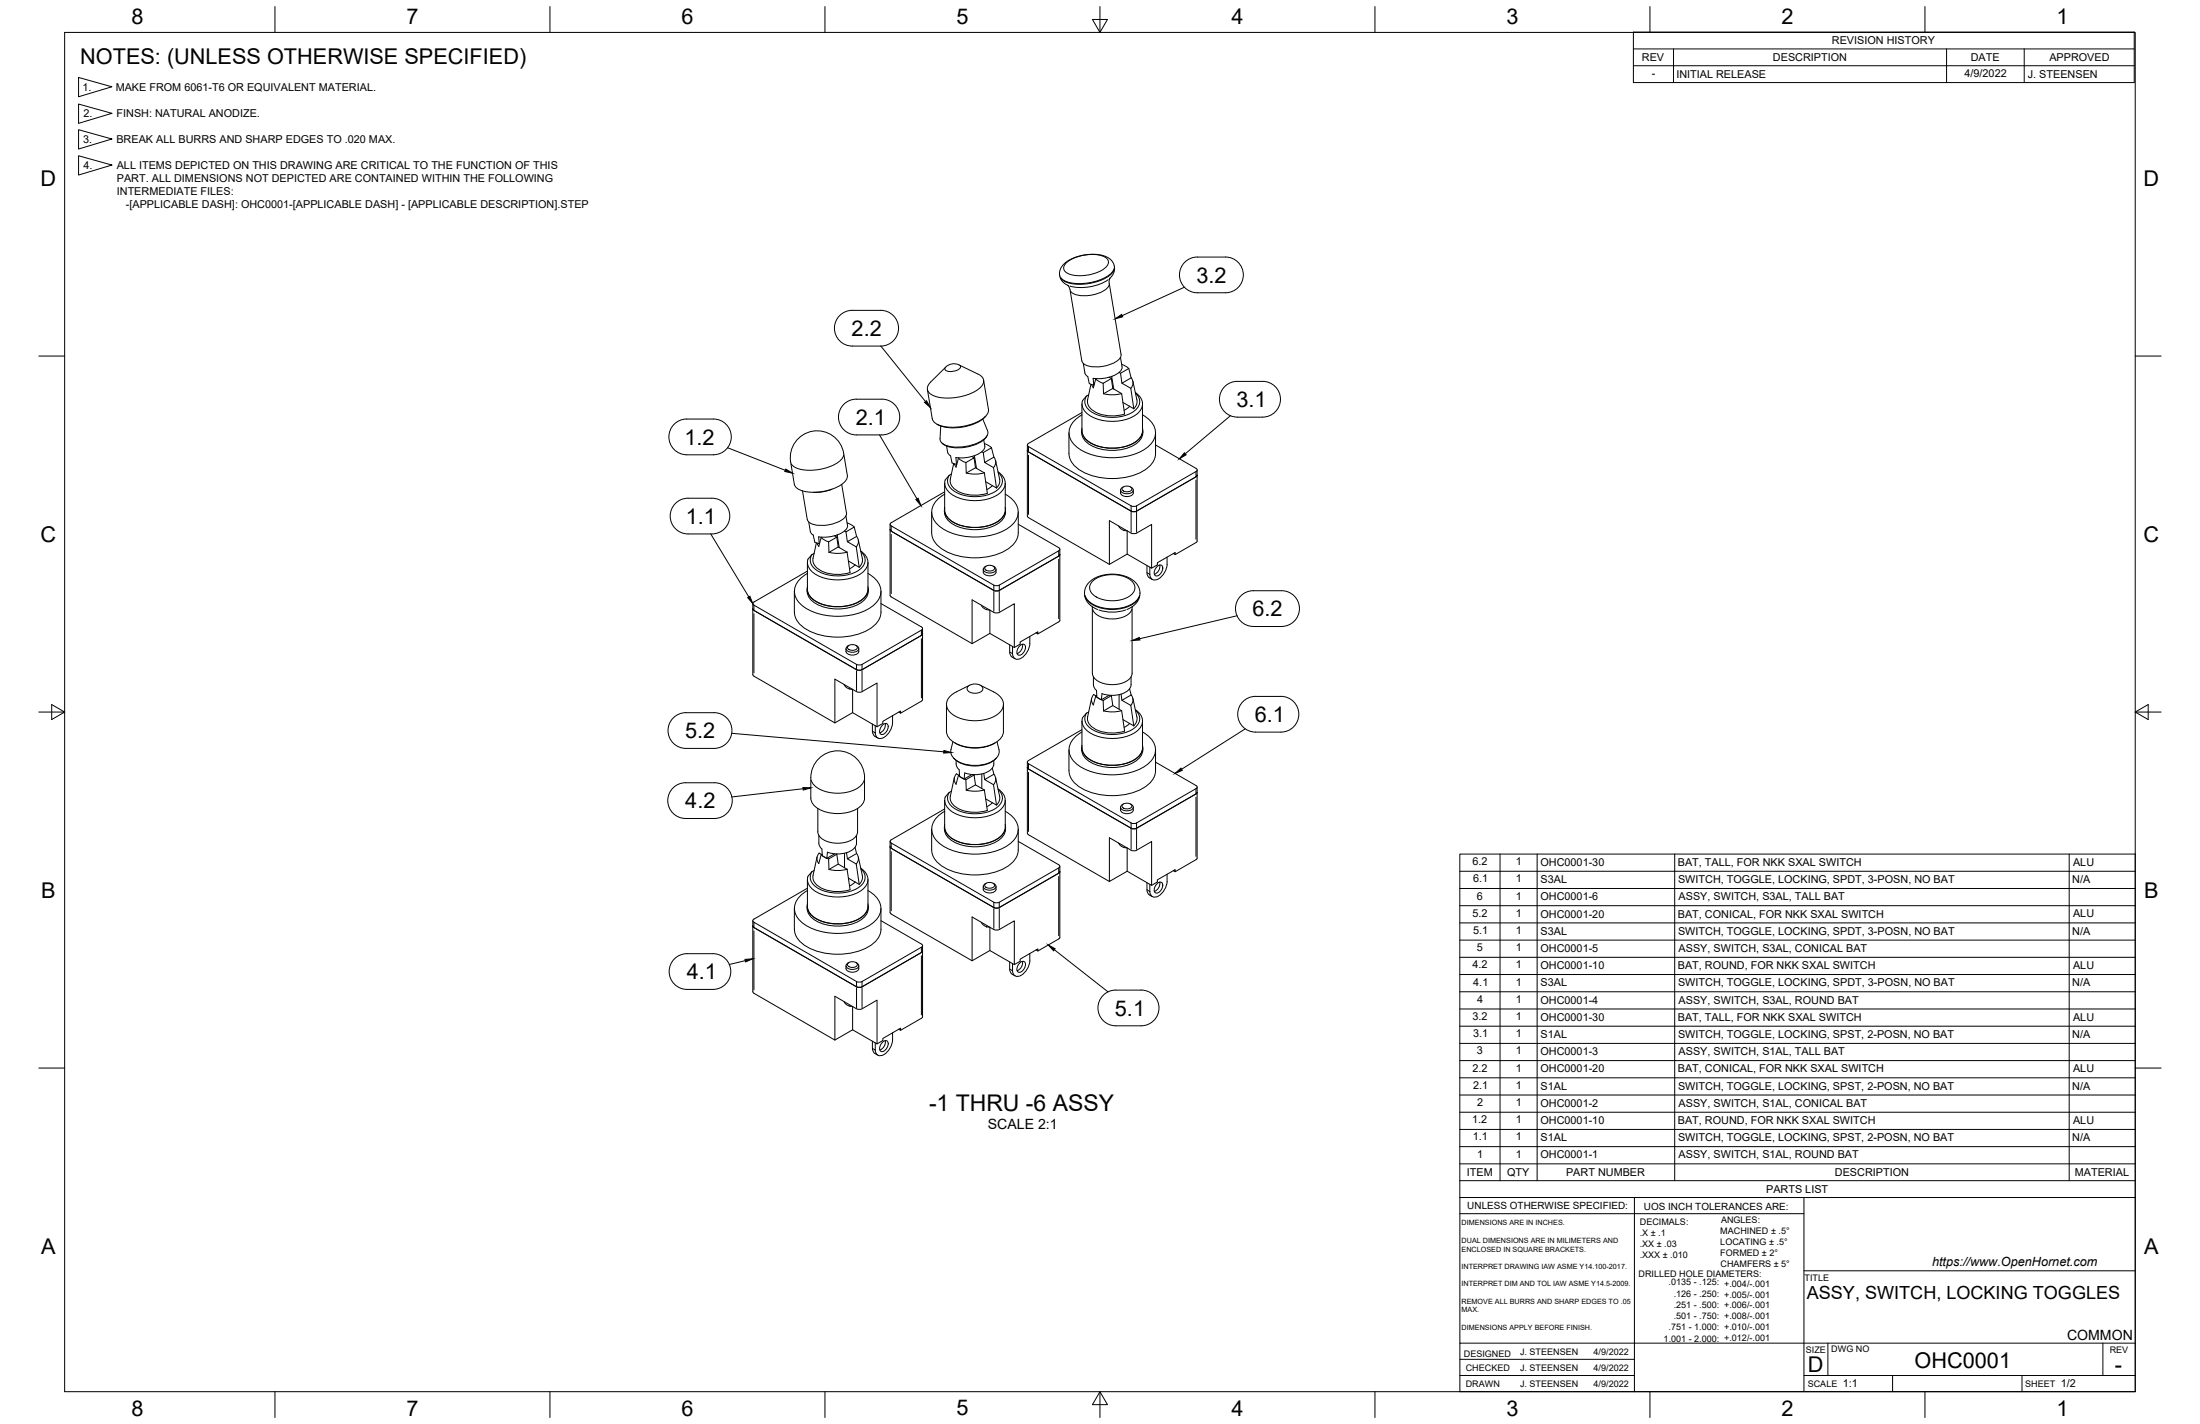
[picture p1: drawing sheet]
<svg xmlns="http://www.w3.org/2000/svg" width="864mm" height="559mm" viewBox="0 0 864 559" stroke-linecap="round" stroke-linejoin="round" font-family="sans-serif">
<!-- layer: Visible Narrow -->
<g fill="none" stroke="#000" stroke-width=".39">
<path d="M418.5 103.2a16.1 16.1 0 0 1 15-2.4 2.49 2.49 0 0 1 1.6 2.3 2.49 2.49 0 0 1-1.7 2.4 16.6 16.6 0 0 1-14.3 1.8 2.29 2.29 0 0 1-1.6-1.9 2.29 2.29 0 0 1 1-2.2zM435 109.8a19.4 19.4 0 0 1-15 2.5M435.4 111.7a8.5 8.5 0 0 1-7.1 4.1 8.5 8.5 0 0 1-8.1-1.6M437.4 105.2a8.4 8.4 0 0 1-5.9 4.7 18 18 0 0 1-14.3-.1l-1-1.1M437.5 105.5a8.4 8.4 0 0 1-5.9 4.7 18 18 0 0 1-14.3-.1l-1-1.1M376.8 143.4l.2 .3a3.2 3.2 0 0 1-3.4 2.1l-1.3-.1a1.15 1.15 0 0 1-1.3-1.3M331.2 178.6a8.2 8.2 0 0 1-5.8 4.6 17.5 17.5 0 0 1-13.8-.1l-1-1.1M403.7 175.4v1.8M403.7 178.6v23.2M326.6 192a16.7 16.7 0 0 1-7.3 1.2M444 198.6v1.9M446.2 198.6v1.9"/>
<path d="M469.5 185.1v1.9M469.5 188.4v23.2M349.8 206.5v1.8M349.8 209.7v23.3M415.6 216.3v1.8M415.6 219.5v23.2M444 201v7.8M446.2 201v7.8M296 237.6v1.8M390.1 229.7v1.9M390.1 232.1v7.8M392.3 229.7v1.9"/>
<path d="M392.3 232.1v7.8M425.9 233.6a9.3 9.3 0 0 0 8.1 5.1 14 14 0 0 0 12.6-3.6l.8-1.5M425.9 233.9a9.3 9.3 0 0 0 8.1 5.1 14 14 0 0 0 12.6-3.7l.8-1.4M428.8 228.2a12.7 12.7 0 0 1 15.7 0 3.7 3.7 0 0 1-1.6 6.1 13.1 13.1 0 0 1-14.1-1.3 3.3 3.3 0 0 1 0-4.8zM428.9 239.1a7.7 7.7 0 0 0 7.7 3.8 7.7 7.7 0 0 0 7.7-3.8M431.4 239.4a16.5 16.5 0 0 0 10.5 0M296 240.8v23.3M361.7 247.4v1.8M361.7 250.6v23.3M336.2 260.8v1.9M336.2 263.2v7.8M338.4 260.8v1.9"/>
<path d="M338.4 263.2v7.8M380.2 269.2a1.47 1.47 0 0 0-.5 1.7 1.47 1.47 0 0 0 1.5 .9 3.9 3.9 0 0 0 4.6-1.4l-.5-1.2M403.7 299.8v1.9M318.4 306.1a9.7 9.7 0 0 0 9 5.1 13.2 13.2 0 0 0 11.1-3.5l.8-1.6M403.7 303.1v23.2M469.5 309.6v1.8M469.5 312.8v23.3M349.8 330.9v1.9M349.8 334.2v23.2M444 323v1.9M444 325.5v7.7M446.2 323v1.9"/>
<path d="M446.2 325.5v7.7M390.1 354.2v1.8M390.1 356.6v7.7M392.3 354.2v1.8M392.3 356.6v7.7M415.6 340.7v1.9M415.6 344v23.2M296 362v1.9M296 365.3v23.2M361.7 371.8v1.9M361.7 375.1v23.2M336.2 385.3v1.8"/>
<path d="M336.2 387.7v7.7M338.4 385.3v1.8M338.4 387.7v7.7"/>
</g>
<!-- layer: Visible -->
<g fill="none" stroke="#000" stroke-width=".39">
<path d="M419.1 112l.9 1.7 4.7 27.9M435.5 109.4l1.5-1.9 .5-1.9-.3-2.1-1.2-1.6-1.8-1.2-2.6-.7-3.2-.2-2.6 .2-3.4 .9-2.6 1.1-1.9 1.3-1.4 1.7-.6 2 .4 2.3 1.3 1.7 1.8 1.1M435.7 109.2l-.3 1.8 4.7 28.1a5.4 5.4 0 0 1-4.7 4.1 11.8 11.8 0 0 1-10.1-.6l-.6-1M365.3 149.9l5.9-5.8a4.5 4.5 0 0 1 5.2-.9l7.6 3.6a2.9 2.9 0 0 1 2.1 2.4 2.9 2.9 0 0 1-1.3 2.9 20.6 20.6 0 0 1-18.6 3.1 2.9 2.9 0 0 1-2.1-2.3 2.9 2.9 0 0 1 1.2-3zM386.1 149.2l1.9 11.4a6.2 6.2 0 0 1-4.7 5.1 20.4 20.4 0 0 1-15.4 .8 3.3 3.3 0 0 1-1.9-2.2l-2-11.5M424.7 158.5v10.5a6.9 6.9 0 0 0 5.1 5.6 17.3 17.3 0 0 0 17.3-2.4 4.8 4.8 0 0 0 1.4-3.2v-10.5M425.3 142.7l.8 4.3a4.4 4.4 0 0 1 1.5 3.5l1.7 .6M427.4 154.9l-.9 .5M428.2 150.8l-1.3 6.1M428.5 150.9l.7 1.3M429.5 151l-.2 .1M430.1 148.7l-.9 3.5"/>
<path d="M430.1 148.7l1.3 1 1.7 .7M430.4 148.6l-.3 .1M433 150.4l.2 4.1 3.6-2.1 3.5 2.1 1.2 8a14.1 14.1 0 0 1-13.5-2.3l-1.1-1.9v-1.4M433 150.4l3.3-1.9 .5 3.9M435.4 148l.9 .5M436.4 147.9l.1-.2 .7 5M439.3 146.2l.6 .3M439.8 140.2l.7 3.7a4.4 4.4 0 0 1-3.6 3.6 15.4 15.4 0 0 1-7.8 1l.2 2.6M440.3 154.4a13.6 13.6 0 0 1-7.1 .1M440.3 143l2.8 1.6M440.8 157.9l2.6 1.5M443.1 144.6l.9 3.7"/>
<path d="M443.1 144.6l-3.2 1.9 .5 3.9M443.4 159.4l1.7 1M443.4 159.4l-2.1 1.6M443.9 152.4l1.2 8M444 148.3l.7 1.1v1.2l-.8 1.8M444 148.3l-3.6 2.1 3.5 2M444.7 149.6l1.7 7.8-.3 1.5-1 1.5M445.7 154a5 5 0 0 1 2.8 4.7 5 5 0 0 1-3.2 4.5 17.7 17.7 0 0 1-18.8-1.1 3.7 3.7 0 0 1-1.1-5.5l1.1-1.2M445.7 154.3a4.2 4.2 0 0 1-.5 7 15.8 15.8 0 0 1-18-.7 4 4 0 0 1-.7-5.2M313.4 172.1a10.5 10.5 0 0 1 17.8 5.8l1.4 8.6a5.8 5.8 0 0 1-4.5 4.9 19.2 19.2 0 0 1-14.5 .7 3.1 3.1 0 0 1-1.8-2.1l-1.4-8.7a10.5 10.5 0 0 1 3-9.2zM369.3 167.2l-.3 4.9a3.9 3.9 0 0 0 4 3.1 17.8 17.8 0 0 0 13.9-3.5l.9-1.6-.1-1.1M371.6 175.1l.4 2.4"/>
<path d="M372 177.5l1.1 1.4M373.1 178.9l.3 1.4a1.79 1.79 0 0 0 2.1 1.9M376.2 179.8l-.9 3.5-.7-1.3M376.2 179.8l1.3 1 1.7 .7M376.5 179.7l-.3 .1M381.5 179.1l.9 .6M382.5 179l.1-.2 .7 5M385.4 177.3l.6 .3M385.8 164.4l1.9 4.6M386.2 172.6l.4 2.4a4.4 4.4 0 0 1-3.6 3.6 15.7 15.7 0 0 1-7.8 1l.3 2.6M386.4 174.1l2.8 1.6M386.9 163.3a18.6 18.6 0 0 1-15.4 4.4l-3.7-1.2"/>
<path d="M387.5 170.9a11.8 11.8 0 0 1-9.5 4.7 10.1 10.1 0 0 1-8.2-1.7M389.2 175.7l.9 3.7-3.6 2.1 3.5 2M389.2 175.7l-3.2 1.9 .5 3.9M390.1 179.4l.7 1.1 .1 1.2-.9 1.8M403.3 174.6v27.9l.4 .6 31.8 18.4 7-4.1 9.6 5.6 2.2-1.3v-.9l7-4v.8M403.3 176.7l.4 .6 40.3 23.3 .8 .2 1.4-.2 23.3-13.5 .4-.6M419.6 169.8v8.2a8.9 8.9 0 0 0 5.6 7.3 25.9 25.9 0 0 0 25.1-1.5 7.5 7.5 0 0 0 3.3-5.8v-8.2M424.6 169a6.5 6.5 0 0 0 5.2 6.5 17.4 17.4 0 0 0 17.4-2.4 5 5 0 0 0 1.4-4.1M424.7 161.9l-21 12.1-.4 .5 .2 .5 40.5 23.5 .8 .2 1.4-.2 23.3-13.5M424.7 162.8a7.7 7.7 0 0 0-4.8 8.8 13.4 13.4 0 0 0 10.6 7.4 24.8 24.8 0 0 0 20.4-3.9 6.6 6.6 0 0 0-.2-10.8l-2.2-1.5M424.7 168a5.8 5.8 0 0 0 4.3 6.3 18 18 0 0 0 17.9-1.7l.6-.7a4.5 4.5 0 0 0 1-3.9M453.6 174.6l15.9 9.2 .4 .5-.4 .7"/>
<path d="M330.4 190.1l1.9 11.2a5.4 5.4 0 0 1-4.7 4.1 11.8 11.8 0 0 1-10.1-.6l-.6-1-1.9-11.2M370.8 189.6v10.5a6.9 6.9 0 0 0 5.1 5.6 17.3 17.3 0 0 0 17.3-2.4 4.8 4.8 0 0 0 1.4-3.2v-10.5M370.8 193l-21 12.1-.4 .8 .4 .5 40.7 23.4 1.8-.2 23.7-13.9-.4-.8-15.9-9.2M370.8 193.9a7.7 7.7 0 0 0-4.8 8.8 13.4 13.4 0 0 0 10.6 7.4 24.8 24.8 0 0 0 20.4-3.9 6.6 6.6 0 0 0-.2-10.8l-2.2-1.5M370.9 199.1a5.8 5.8 0 0 0 4.2 6.4 18 18 0 0 0 17.9-1.8l.6-.7a4.5 4.5 0 0 0 1-3.9M373.5 186l-.9 .5M374.4 181.9l-1.3 6.1a4.8 4.8 0 0 0 3.3 5 15.6 15.6 0 0 0 11.2 .6M375.6 182.1l-.2 .1M379.2 181.5l.1 4.1 3.6-2 3.5 2M379.2 181.5l3.2-1.8 .5 3.9M386.4 185.5a13.6 13.6 0 0 1-7.1 .1M386.4 185.6l1.2 8"/>
<path d="M386.9 189l2.6 1.5M389.5 190.5l1.7 1M389.5 190.5l-2.1 1.6M390 183.5l1.2 8M390.8 180.8l1.7 7.7-.3 1.6-1 1.4M391.8 185.2a5 5 0 0 1 2.8 4.7 5 5 0 0 1-3.2 4.4 17.7 17.7 0 0 1-18.8-1.1 3.7 3.7 0 0 1-1.1-5.5l1.1-1.2M391.8 185.4a4.2 4.2 0 0 1-.5 7.1 15.8 15.8 0 0 1-18-.8 4 4 0 0 1-.7-5.2M439.9 192.3a2.28 2.28 0 0 0 3.1 2.5l1.5-.7 .4-.7v-1.1M440.6 191.4a2.57 2.57 0 0 1 3.7 .3 2.12 2.12 0 0 1-3.3 1 .82 .82 0 0 1-.4-1.3zM441 191.1a1.25 1.25 0 0 0-1.1 1.3 1.25 1.25 0 0 0 1.2 1.2 2.8 2.8 0 0 0 3.8-1.3l-.3-.7-.9-.5M469.9 184.4v27.9M317.5 204.9l.6 3.7"/>
<path d="M318.1 208.6l1.1 1.4M319.2 219.1a4.8 4.8 0 0 0 3.3 5 15.6 15.6 0 0 0 11.2 .6M319.2 210l.3 1.3a1.79 1.79 0 0 0 2.1 2M319.6 217.1l-.9 .5M320.5 213l-1.3 6.1M321.4 210.7l.2 2.6M321.7 213.2l-.1 .1M322.4 210.9l1.2 1 1.7 .7M322.6 210.8l-1.2 3.6-.6-1.3M325.3 212.6l.1 4.1M325.3 212.6l3.2-1.8 .5 3.9M327.6 210.2l.9 .6"/>
<path d="M328.6 210.1l.1-.2 .7 5M331.5 208.4l.6 .3M332.1 202.4l.6 3.7a4.4 4.4 0 0 1-3.6 3.6 15.5 15.5 0 0 1-7.8 1M332.5 216.7a13.6 13.6 0 0 1-7.1 0M332.5 205.2l2.8 1.6M332.5 216.7l1.2 8M332.5 216.7l-3.5-2-3.6 2M335.3 206.8l1 3.7M335.3 206.8l-3.2 1.9 .5 3.9M336.1 214.6l1.2 8M336.2 210.5l.7 1.2 .1 1.2-.9 1.7M336.3 210.5l-3.7 2.1 3.5 2"/>
<path d="M336.9 211.9l1.6 7.2M337.9 216.3a5 5 0 0 1 2.8 4.7 5 5 0 0 1-3.2 4.4 17.7 17.7 0 0 1-18.8-1.1 3.7 3.7 0 0 1-1.2-5.3l1.2-1.4M338 216.5a4.2 4.2 0 0 1-.6 7 15.8 15.8 0 0 1-18-.7 4 4 0 0 1-.7-5.2M338.5 219.1v1.5l-1.2 2M349.4 207.8l.4 .6 40.3 23.3 .9 .2 1.3-.2 23.3-13.5 .5-.6M349.4 205.7v27.9M365.7 200.9v8.2a8.9 8.9 0 0 0 5.6 7.3 25.9 25.9 0 0 0 25.1-1.5 7.5 7.5 0 0 0 3.3-5.8v-8.2M370.7 200.1v.8M370.7 200.9a6.9 6.9 0 0 0 5.2 5.7 17.4 17.4 0 0 0 17.4-2.4 4.8 4.8 0 0 0 1.4-3.3M394.7 200.1v.8M416 215.5v27.9M439.1 206.4l1.2 1.4 2.1 .5"/>
<path d="M442.5 208.3v9.1M458.1 218.6v2.9M469.9 212.3l-.4 .6-8.2 4.7-.7-.4M295.5 236.9v27.8M295.5 238.9l.5 .6 40.2 23.3 .9 .2 1.3-.2 23.3-13.5 .5-.6M311.8 232.1v8.1M316.8 231.2v.9M316.8 232a6.9 6.9 0 0 0 5.2 5.7 17.4 17.4 0 0 0 17.4-2.4 4.8 4.8 0 0 0 1.4-3.3M316.9 220.7v10.5a6.9 6.9 0 0 0 5.1 5.6 17.3 17.3 0 0 0 17.3-2.4 4.8 4.8 0 0 0 1.4-3.2v-10.5M316.9 224.1l-20.9 12.1-.5 .5 .2 .5 40.5 23.5 .9 .3 1.3-.3 23.3-13.4M317 225a7.7 7.7 0 0 0-4.9 8.9 13.4 13.4 0 0 0 10.6 7.3 24.8 24.8 0 0 0 20.4-3.8 6.6 6.6 0 0 0-.2-10.9l-2.2-1.5M317 230.2a5.8 5.8 0 0 0 4.2 6.4 18 18 0 0 0 17.9-1.8l.6-.7a4.5 4.5 0 0 0 1-3.9"/>
<path d="M333 220.2l4.3 2.4M335.6 221.6l-2.1 1.6M340.8 231.2v.9M345.8 236.9l15.9 9.1 .4 .5-.4 .7M345.8 232.1v8.1a8.9 8.9 0 0 1-5.6 7.3 25.9 25.9 0 0 1-25.1-1.5 7.5 7.5 0 0 1-3.3-5.8M349.4 233.6l.4 .6 31.8 18.4 7-4 9.6 5.5 2.3-1.3v-.9l6.9-4v.9M385.2 237.5l1.5 1.5 1.8 .4M386 223.4a2.28 2.28 0 0 0 3.1 2.5l1.5-.7 .4-.7v-1.1M386.7 222.5a2.57 2.57 0 0 1 3.7 .3 2.12 2.12 0 0 1-3.3 1 .82 .82 0 0 1-.4-1.3zM387.1 222.2a1.25 1.25 0 0 0-1.1 1.3 1.25 1.25 0 0 0 1.2 1.2 2.8 2.8 0 0 0 3.8-1.3l-.3-.7-.9-.5M388.6 239.4v9.2M428.8 238.1v26.1"/>
<path d="M430.8 239.2l-2.8-1.7-1.5-1.8-.8-2.3 .3-2.5 1.2-2 2.5-2 3.2-1.2 3.2-.4 4.1 .4 2.8 .9 2.5 1.7 1.5 2.2 .5 2.5-.7 2.5-1.6 2-2.8 1.7M435.5 221.5v-17.2l9.3 5.1 1.4-.2 5.9-3.4v17.2M444.4 238.1v26.1M450.2 224.8l.4 1.4 1.7 1.2M450.2 221.9v2.8l1.2 .7M451.4 222.6v2.8M454.3 222.2a1.21 1.21 0 0 1 1.6-.4 1.21 1.21 0 0 1 .5 1.7 2.66 2.66 0 0 1-2.8 2.4 2.66 2.66 0 0 1 .7-3.7zM455.2 221.7a3.4 3.4 0 0 1-2.1 3.7M458.2 221.5a6.4 6.4 0 0 1-5.3 6.1 2.01 2.01 0 0 1-1.5-2.2M332.1 254.5a2.3 2.3 0 0 0 3.2 2.5l1.5-.6 .3-.8v-1.1M332.8 253.5a1.19 1.19 0 0 0-.7 1.4 1.19 1.19 0 0 0 1.3 .9 2.8 2.8 0 0 0 3.7-1.3l-.7-1M332.9 253.6a2.57 2.57 0 0 1 3.6 .3 2.12 2.12 0 0 1-3.3 1 .82 .82 0 0 1-.3-1.3z"/>
<path d="M333.2 253.3l-.4 .2M336 253.3l.4 .2M362.1 246.6l.1 27.9-.5 .6M381.6 252.6v-17.2l9.4 5.1 1.3-.2 5.9-3.4v17.2M396.3 255.8l.4 1.5 1.8 1.2M396.3 253v2.9l1.2 .6M397.5 253.7v2.8M400.4 253.3a1.21 1.21 0 0 1 1.7-.4 1.21 1.21 0 0 1 .4 1.6 2.66 2.66 0 0 1-2.8 2.5 2.66 2.66 0 0 1 .7-3.7zM401.4 252.8a3.4 3.4 0 0 1-2.2 3.7M404.2 249.7a9.1 9.1 0 0 1-.8 5.8 4.7 4.7 0 0 1-4.9 3.1 2.27 2.27 0 0 1-1-2.1M416.1 243.4l-.5 .6-8.2 4.8-.7-.5M295.5 264.7l.5 .6 31.7 18.4 7-4 9.6 5.5 2.3-1.3v-.8l6.9-4.1v.9"/>
<path d="M331.3 268.6l.8 1.1 1.3 .6M333.4 270.3h.1M333.4 270.3l1.2 .2M334.7 270.5v9.2M361.7 275.1l-8.2 4.8-.7-.5M371.5 276.4v10.6a6.9 6.9 0 0 0 5.6 5.5 16.4 16.4 0 0 0 15.3-2.3 4.6 4.6 0 0 0 1.5-3.2v-10.6M375.4 271.5a5.3 5.3 0 0 0-3.6 6.4 11.7 11.7 0 0 0 10.9 4.9 11.7 11.7 0 0 0 10.9-4.9 4.8 4.8 0 0 0-2.6-5.8l-1-.6M375.4 271.5l5.8-2.9 1.8-.2 1.8 .5 5.2 2.6M427.4 279.4l-.9 .5M428.5 274.1l-1.6 7.2M428.8 264.2a5.6 5.6 0 0 0 5.4 4.2 9.9 9.9 0 0 0 9.8-2.8l.4-1.4M429.2 265.6v3l.3 1.2a4.4 4.4 0 0 1 1.1 3.8"/>
<path d="M430.1 273.2l-.9 3.4M430.1 273.2l1.3 .9 1.7 .8M430.3 273.1l-1-.6-.7 1.2v1.8l.6 1.1M430.5 272.9l-.4 .3M430.6 273.6l1.8 1M433 274.9l.2 4.1 3.6-2.1 3.5 2 1.2 8a14.1 14.1 0 0 1-13.5-2.2l-1.1-2v-1.4M433 274.9l3.3-1.9 .5 3.9M435.4 272.8l-3 1.8M436.1 272.9l.2 .1M439.3 272.6v5.7M440.1 272.4l.3 2.4M440.3 278.9a13.6 13.6 0 0 1-7.1 0"/>
<path d="M443.4 270.3l.6 2.4M443.9 276.8l1.2 8M444 265.6v3a5.6 5.6 0 0 1-5.5 4.1l-3.5 .1-2.4-.6-.2 2.4M444 272.7l.7 1.2v1.2l-.8 1.7M444 272.7l-3.6 2.1 3.5 2M444.7 274.1l1.7 7.7-.3 1.6-1 1.4M445.7 278.5a5 5 0 0 1 2.8 4.7 5 5 0 0 1-3.2 4.4 17.7 17.7 0 0 1-18.8-1.1 3.8 3.8 0 0 1-1.2-5.3l1.2-1.3M445.7 278.7a4.2 4.2 0 0 1-.5 7.1 15.8 15.8 0 0 1-18-.8 4 4 0 0 1-.7-5.1M320.9 298.2a10.5 10.5 0 0 1 11.7-2.9 10.5 10.5 0 0 1 6.8 9.9v8a6.5 6.5 0 0 1-5.2 5.2 15.4 15.4 0 0 1-14.5-2.2 4.3 4.3 0 0 1-1.4-3v-8a10.5 10.5 0 0 1 2.6-7zM327.7 283.7v-17.2l9.4 5.2 1.3-.3 5.9-3.4v17.2M342.5 284.1v2.9l1.1 .6M342.5 287l.4 1.4 1.7 1.2"/>
<path d="M343.6 284.8v2.8M346.5 284.5a1.21 1.21 0 0 1 1.7-.5 1.21 1.21 0 0 1 .4 1.7 2.66 2.66 0 0 1-2.8 2.4 2.66 2.66 0 0 1 .7-3.6zM347.5 283.9a3.4 3.4 0 0 1-2.1 3.7M350.4 280.9a9.2 9.2 0 0 1-.9 5.7 4.7 4.7 0 0 1-4.9 3 2.27 2.27 0 0 1-1-2M374.1 291.1a6.4 6.4 0 0 0-.6 5.1 9.8 9.8 0 0 0 9.2 4.2 10.3 10.3 0 0 0 9.3-4.2 6.3 6.3 0 0 0-.6-5.1M374.3 297.5a12.9 12.9 0 0 0 16.5 .3M374.8 291.5a16.5 16.5 0 0 0 15.8 0M375.3 298.5l.3 2.4a4.4 4.4 0 0 1 1.1 3.8l1.8 1 3-1.7M390.1 298.5a4.8 4.8 0 0 1-4.7 5.2 12.3 12.3 0 0 1-6.7-.4l-.2 2.4M391.1 297.5l-.3 .3M403.3 299.1v27.8l.4 .7 31.8 18.3 7-4 9.6 5.5 2.2-1.3v-.8l7-4.1v.9M419.6 294.3v8.1a8.9 8.9 0 0 0 5.6 7.3 25.9 25.9 0 0 0 25.1-1.5 7.5 7.5 0 0 0 3.3-5.8v-8.1"/>
<path d="M424.6 293.4a6.5 6.5 0 0 0 5.2 6.5 17.4 17.4 0 0 0 17.4-2.4 5 5 0 0 0 1.4-4.1M424.7 282.9v10.5a6.9 6.9 0 0 0 5.1 5.7 17.3 17.3 0 0 0 17.3-2.4 4.8 4.8 0 0 0 1.4-3.3v-10.5M424.7 286.3l-21 12.2-.4 .7 .4 .5 40.7 23.4 1.8-.2 23.7-13.9-.4-.8-15.9-9.1M424.7 287.2a7.7 7.7 0 0 0-4.8 8.9 13.4 13.4 0 0 0 10.6 7.3 24.8 24.8 0 0 0 20.4-3.8 6.6 6.6 0 0 0-.2-10.9l-2.2-1.5M424.7 292.5a5.8 5.8 0 0 0 4.3 6.3 18 18 0 0 0 17.9-1.8l.6-.7a4.5 4.5 0 0 0 1-3.8M440.8 282.4l2.6 1.5M443.4 283.9l1.7 .9M443.4 283.9l-2.1 1.5M321 317.3v9.1a5.6 5.6 0 0 0 5.4 4.3 9.9 9.9 0 0 0 9.8-2.9l.4-1.4v-9.1M370.8 314v10.5a6.9 6.9 0 0 0 5.1 5.7 17.3 17.3 0 0 0 17.3-2.4 4.8 4.8 0 0 0 1.4-3.3v-10.5M370.8 317.4l-21 12.1-.4 .8 .4 .5 40.7 23.4 1.8-.1 23.7-14-.4-.8-15.9-9.1M370.8 318.4a7.7 7.7 0 0 0-4.8 8.8 13.4 13.4 0 0 0 10.6 7.3 24.8 24.8 0 0 0 20.4-3.8 6.6 6.6 0 0 0-.2-10.8l-2.2-1.5"/>
<path d="M373.5 310.5l-.9 .5M374.6 305.2l-1.5 7.2a4.8 4.8 0 0 0 3.3 5 15.6 15.6 0 0 0 11.2 .6M376.2 304.3l1.3 .9 1.7 .7M376.6 304.1l-.4 .2-.9 3.5-.7-1.8 .1-1.2 .7-1.1 1 .5M379.2 306l.1 4.1M379.2 306l3.2-1.9 .5 3.9M382.2 304l.2 .1M385.4 303.7v5.7M386.2 303.5l.3 2.4M386.4 310a13.6 13.6 0 0 1-7.1 .1M386.4 310l1.2 8M386.4 310l-3.5-2-3.6 2.1"/>
<path d="M386.9 313.5l2.6 1.5M389.5 315l1.7 .9M389.5 301.4l.6 2.4-3.6 2.1 3.5 2M389.5 315l-2.1 1.5M390 307.9l1.2 8M390.1 303.8l.7 1.2 .1 1.2-.9 1.7M390.8 305.2l1.7 7.7-.3 1.6-1 1.4M391.8 309.6a5 5 0 0 1 2.8 4.7 5 5 0 0 1-3.2 4.4 17.7 17.7 0 0 1-18.8-1.1 3.7 3.7 0 0 1-1.1-5.4l1.1-1.2M391.8 309.8a4.2 4.2 0 0 1-.5 7.1 15.8 15.8 0 0 1-18-.8 4 4 0 0 1-.7-5.1M403.3 301.1l.4 .6 40.3 23.3 .8 .3 1.4-.3 23.3-13.4 .4-.7M439.9 316.8a2.28 2.28 0 0 0 3.1 2.4l1.5-.6 .4-.8v-1M440.6 315.8a2.57 2.57 0 0 1 3.7 .3 2.12 2.12 0 0 1-3.3 1 .82 .82 0 0 1-.4-1.3z"/>
<path d="M441 315.5a1.25 1.25 0 0 0-1.1 1.3 1.25 1.25 0 0 0 1.2 1.2 2.8 2.8 0 0 0 3.8-1.3l-.3-.7-.9-.5M469.9 308.9v27.8M320.7 336.3l-1.5 7.2a4.8 4.8 0 0 0 3.3 5 15.6 15.6 0 0 0 11.2 .6l-1.2-8M321.4 327.9v2.9l.3 1.3a4.4 4.4 0 0 1 1.1 3.7l1.8 1M321.5 334.8l1 .5M321.6 334.8l-.9 1.7 .1 1.2 .6 1.2 .9-3.5 .4-.2M322.4 335.4l1.2 .9 1.7 .8M325.3 337.1l.1 4.1M325.3 337.1l3.2-1.9 .5 3.9M327.6 335.1l-3 1.7M328.3 335.1l.2 .1M331.5 334.8v5.7"/>
<path d="M332.3 334.6l.3 2.4M335.6 332.5l.7 2.4M336.1 339l1.2 8M336.2 327.9v2.9a5.6 5.6 0 0 1-5.5 4.2h-3.5l-2.4-.6-.2 2.4M336.2 334.9l.7 1.2 .1 1.2-.9 1.7M336.3 334.9l-3.7 2.1 3.5 2M336.9 336.3l1.7 7.8-.3 1.5-1 1.5M349.4 332.2l.4 .7 40.3 23.2 .9 .3 1.3-.3 23.3-13.4 .5-.7M349.4 330.2v27.9M365.7 325.4v8.1a8.9 8.9 0 0 0 5.6 7.3 25.9 25.9 0 0 0 25.1-1.5 7.5 7.5 0 0 0 3.3-5.8v-8.1M370.7 324.5v.9M370.7 325.4a6.9 6.9 0 0 0 5.2 5.7 17.4 17.4 0 0 0 17.4-2.5 4.8 4.8 0 0 0 1.4-3.2"/>
<path d="M370.9 323.6a5.8 5.8 0 0 0 4.2 6.3 18 18 0 0 0 17.9-1.8l.6-.7a4.5 4.5 0 0 0 1-3.8M394.7 324.5v.9M416 340v27.9M439.1 330.8l1.3 1.4 2 .5M442.5 332.8v9.1M469.9 336.7l-.4 .7-8.2 4.7-.7-.4M311.8 356.5v8.2M316.8 355.7v.8M316.8 356.5a6.9 6.9 0 0 0 5.2 5.7 17.4 17.4 0 0 0 17.4-2.5 4.8 4.8 0 0 0 1.4-3.2M316.9 345.1v10.6a6.9 6.9 0 0 0 5.1 5.6 17.3 17.3 0 0 0 17.3-2.4 4.8 4.8 0 0 0 1.4-3.2v-10.6M316.9 348.6l-20.9 12.1-.5 .7 .5 .5 40.6 23.4 1.8-.1 23.7-14-.4-.7-15.9-9.2M317 349.5a7.7 7.7 0 0 0-4.9 8.8 13.4 13.4 0 0 0 10.6 7.3 24.8 24.8 0 0 0 20.4-3.8 6.6 6.6 0 0 0-.2-10.8l-2.2-1.5"/>
<path d="M317 354.7a5.8 5.8 0 0 0 4.2 6.3 18 18 0 0 0 17.9-1.8l.6-.7a4.5 4.5 0 0 0 1-3.8M319.6 341.6l-.9 .5M332.5 341.1a13.6 13.6 0 0 1-7.1 .1M332.5 341.1l-3.5-2-3.6 2.1M333 344.6l2.6 1.5M335.6 346.1l1.7 .9M335.6 346.1l-2.1 1.6M337.9 340.7a5 5 0 0 1 2.8 4.7 5 5 0 0 1-3.2 4.4 17.7 17.7 0 0 1-18.8-1.1 3.7 3.7 0 0 1-1.2-5.3l1.2-1.3M338 340.9a4.2 4.2 0 0 1-.6 7.1 15.8 15.8 0 0 1-18-.8 4 4 0 0 1-.7-5.1M340.8 355.7v.8M345.8 356.5v8.1a8.9 8.9 0 0 1-5.6 7.3 25.9 25.9 0 0 1-25.1-1.5 7.5 7.5 0 0 1-3.3-5.8M349.4 358l.4 .7 31.8 18.3 7-4 9.6 5.5 2.3-1.3v-.8l6.9-4v.8"/>
<path d="M386 347.9a2.28 2.28 0 0 0 3.1 2.5l1.5-.7 .4-.7v-1.1M386.7 346.9a2.57 2.57 0 0 1 3.7 .3 2.12 2.12 0 0 1-3.3 1 .82 .82 0 0 1-.4-1.3zM387.1 346.6a1.25 1.25 0 0 0-1.1 1.3 1.25 1.25 0 0 0 1.2 1.2 2.8 2.8 0 0 0 3.8-1.2l-.3-.8-.9-.5M435.5 345.9v-17.2l9.3 5.2 1.4-.2 5.9-3.5v17.2M450.2 349.2l.4 1.4 1.7 1.3M450.2 346.4v2.8l1.2 .6M451.4 347v2.8M454.3 346.7a1.21 1.21 0 0 1 1.6-.5 1.21 1.21 0 0 1 .5 1.7 2.66 2.66 0 0 1-2.8 2.5 2.66 2.66 0 0 1 .7-3.7zM455.2 346.2a3.4 3.4 0 0 1-2.1 3.6M458.1 343.1v2.8M458.2 345.9a6.4 6.4 0 0 1-5.3 6.1 2.01 2.01 0 0 1-1.5-2.2M295.5 361.3v27.9l.5 .6 31.7 18.3 7-4 9.6 5.5 2.3-1.3v-.8l6.9-4v.8"/>
<path d="M295.5 363.4l.5 .6 40.2 23.2 .9 .3 1.3-.3 23.3-13.4 .5-.6M332.1 379a2.3 2.3 0 0 0 3.2 2.5l1.5-.7 .3-.7v-1.1M332.8 378a1.19 1.19 0 0 0-.7 1.3 1.19 1.19 0 0 0 1.3 .9 2.8 2.8 0 0 0 3.7-1.2l-.7-1M332.9 378a2.57 2.57 0 0 1 3.6 .3 2.12 2.12 0 0 1-3.3 1 .82 .82 0 0 1-.3-1.3zM333.2 377.7l-.4 .3M336 377.7l.4 .3M362.1 371.1v28.1l-8.6 5.1-.7-.4M381.6 377v-17.2l9.4 5.2 1.3-.2 5.9-3.4v17.1M385.2 361.9l1.2 1.4 2.1 .5M388.6 363.9v9.1M396.3 377.5v2.8l1.2 .6M397.5 378.1v2.8"/>
<path d="M400.4 377.8a1.21 1.21 0 0 1 1.7-.5 1.21 1.21 0 0 1 .4 1.7 2.66 2.66 0 0 1-2.8 2.5 2.66 2.66 0 0 1 .7-3.7zM401.4 377.3a3.4 3.4 0 0 1-2.2 3.6M404.2 374.2a9.1 9.1 0 0 1-.8 5.7 4.7 4.7 0 0 1-4.9 3.1 2.27 2.27 0 0 1-1-2.1M416.1 367.8l-.5 .7-8.2 4.7-.7-.4M331.3 393l.8 1.1 1.3 .7M333.4 394.8h.1M333.4 394.8l1.2 .1M334.7 395v9.1M396.3 380.3l.4 1.4 1.8 1.3M327.7 408.1v-17.2l9.4 5.2 1.3-.2 5.9-3.4v17.1M342.5 408.6v2.8l1.1 .7M342.5 411.4l.4 1.4 1.7 1.3"/>
<path d="M343.6 409.2v2.9M346.5 408.9a1.21 1.21 0 0 1 1.7-.4 1.21 1.21 0 0 1 .4 1.6 2.66 2.66 0 0 1-2.8 2.5 2.66 2.66 0 0 1 .7-3.7zM347.5 408.4a3.4 3.4 0 0 1-2.1 3.6M350.4 405.3a9.2 9.2 0 0 1-.9 5.7 4.7 4.7 0 0 1-4.9 3.1 2.27 2.27 0 0 1-1-2"/>
</g>
<circle cx="387.3" cy="363.7" r=".11" fill="#000" stroke="#000" stroke-width=".39"/>
<!-- layer: Border -->
<g fill="none" stroke="#000" stroke-width=".39">
<path d="M25.4 12.7h812.8v533.4h-812.8zM107.9 2.6v10.1M215.9 2.6v10.1M323.8 2.6v10.1M428.8 7.6h5.9l-2.9 5.1zM431.8 2.6v10.1M539.7 2.6v10.1M647.7 2.6v10.1M755.6 2.6v10.1M15.2 139.7h10.2M838.2 139.7h10.1M15.2 279.4h10.2"/>
<path d="M20.3 276.5l5.1 2.9-5.1 3zM838.2 279.4l5.1-2.9v5.9zM838.2 279.4h10.1M15.2 419.1h10.2M838.2 419.1h10.1M107.9 546.1v10.2M215.9 546.1v10.2M323.8 546.1v10.2M431.8 546.1l2.9 5.1h-5.9zM431.8 546.1v10.2M539.7 546.1v10.2M647.7 546.1v10.2"/>
<path d="M755.6 546.1v10.2"/>
</g>
<!-- layer: Titleblock -->
<path d="M573.1 476.3h135M641.6 469.9v76.2M708.1 469.9v76.2M708.1 498.7h130.1M573.1 527.1v-57.2h265.1v76.2h-265.1v-19h265.1M573.1 539.8h68.5M573.1 533.4h68.5M708.1 539.8h130.1M717.5 527.1v12.7M742.9 539.8v6.3M793.7 539.8v6.3M825.5 527.1v12.7" fill="none" stroke="#000" stroke-width=".39"/>
<!-- layer: BOM -->
<g fill="none" stroke="#000" stroke-width=".39">
<path d="M329.3 124.2l2.3-1.8 1.9-.6h12.2a7 7 0 0 1 7 7 7 7 0 0 1-7 7h-11.1a7 7 0 0 1-6.4-4.1 7 7 0 0 1 1.1-7.5zM345.8 135.8l17.5 21.8M492 231.8h11.1a7 7 0 0 1 7 7 7 7 0 0 1-7 7l-11.1 .1M492 231.8a7 7 0 0 0-7 7 7 7 0 0 0 7 7M485.6 241.6l-38.2 9.1M573 335.2h265.2v134.7h-265.2zM588.8 335.2v128.1M603.4 335.2v128.1M657.4 335.2v128.1M812.2 335.2v128.1M573 355.4h265.2M573 348.7h265.2"/>
<path d="M573 341.9h265.2M573 375.7h265.2M573 368.9h265.2M573 362.2h265.2M573 395.9h265.2M573 389.2h265.2M573 382.4h265.2M573 416.2h265.2M573 409.4h265.2M573 402.7h265.2M573 436.5h265.2M573 429.7h265.2"/>
<path d="M573 423h265.2M573 456.7h265.2M573 450h265.2M573 443.2h265.2M573 463.3h265.2"/>
</g>
<!-- layer: 0 -->
<g fill="none" stroke="#000" stroke-width=".39">
<path d="M464.9 112.7l-24.4 11.2M465.4 102.6l1.7-1.1 1.9-.6h12a7 7 0 0 1 7.1 7 7 7 0 0 1-7.1 7h-11a7 7 0 0 1-6.6-4.6 7 7 0 0 1 2-7.7zM331.6 158.4l1.6-1.1 1.9-.6 11.1-.1a7 7 0 0 1 7 7.1 7 7 0 0 1-7 7h-10a7 7 0 0 1-6.6-4.6 7 7 0 0 1 2-7.7zM480.4 152.1l2.3-1.8 2-.6 10.9-.1a7 7 0 0 1 7 7.1 7 7 0 0 1-7 7h-9.9a7 7 0 0 1-6.4-4.1 7 7 0 0 1 1.1-7.5zM269.6 164.4h10.4M269.6 178.5h10.4M269.6 164.4a7 7 0 0 0-7 7 7 7 0 0 0 7 7.1M280 164.4a7 7 0 0 1 7.1 7 7 7 0 0 1-7.1 7.1M285.6 175.7l22.7 8.9M345.2 170.7l14.8 25.1M483 163.2l-17.7 14.9M279.4 195.5h-9.3a7 7 0 0 0-7 7 7 7 0 0 0 7 7h9.3"/>
<path d="M279.5 195.5a7 7 0 0 1 7 7 7 7 0 0 1-7 7M279 209.5l14.9 24.8M488.3 275l1.6-1.1 1.9-.6h11a7 7 0 0 1 7 7 7 7 0 0 1-7 7h-9.9a7 7 0 0 1-6.6-4.6 7 7 0 0 1 2-7.7zM264 282.1l2.3-1.8 1.9-.6h12.1a7 7 0 0 1 7 7 7 7 0 0 1-7 7h-11a7 7 0 0 1-6.4-4.1 7 7 0 0 1 1.1-7.5zM287.2 287.8l83.3 7.2M488.8 286l-25 15.9M269.1 307.2h11.3M269.1 307.1a7 7 0 0 0-7 7.1 7 7 0 0 0 7 7M280.4 307.1a7 7 0 0 1 7 7.1 7 7 0 0 1-7 7M315.3 309.5l-28 3.2M269.1 321.2h11.3M269.7 374.2h10.1"/>
<path d="M269.7 374.2a7 7 0 0 0-7 7 7 7 0 0 0 7 7.1h10.1a7 7 0 0 0 7.1-7.1 7 7 0 0 0-7-7M292.5 377l-6.2 1.5M413.9 372.7l21.1 16.5M432.7 390.9l2.4-1.7 1.9-.6 10.9-.1a7 7 0 0 1 7.1 7 7 7 0 0 1-7.1 7h-9.9a7 7 0 0 1-6.4-4.1 7 7 0 0 1 1.1-7.5z"/>
</g>
<path d="M437.7 125.1l2.6-1.7 .4 .9zM464.9 177.7l.7 .8-2.7 1.5zM308.4 184.1l2.7 1.6-3-.7zM359.5 196l.9-.5 1.1 2.9zM293.5 234.5l.9-.5 1.1 2.9zM370.5 294.5l3 .8-3.1 .2zM315.2 309l3.1 .2-3 .8zM461.3 303.5l2.3-2.1 .5 .9zM292.4 376.5l3.1-.2-2.8 1.2zM411.5 370.8l2.7 1.5-.6 .8z" fill="#000" stroke="#000" stroke-width=".39"/>
<!-- layer: Annotations -->
<path d="M641.2 12.6h196.6v19.8h-196.6zM641.2 19.2h196.6M656.9 19.2v13.2M764.1 19.2v13.2M794.6 19.2v13.2M641.2 25.8h196.6" fill="none" stroke="#000" stroke-width=".39"/>
<!-- layer: Sketch1 -->
<path d="M30.8 30.4l13.1 3.7-13.1 3.9zM30.8 40.8l13.1 3.7-13.1 3.9zM30.8 50.9l13.1 3.6-13.1 4zM30.8 61.1l13.1 3.7-13.1 3.9z" fill="none" stroke="#000" stroke-width=".39"/>
<!-- layer: BOM -->
<path d="M362.9 157.9l.8-.6 1.5 2.7zM444.4 251.4l2.8-1.2 .3 .9z" fill="#000" stroke="#000" stroke-width=".39"/>
<text font-size="9" x="364.7" y="435.9">-1 THRU -6 ASSY</text>
<g font-size="8.5">
<text x="51.6" y="9.4">8</text>
<text x="159.5" y="9.4">7</text>
<text x="267.5" y="9.4">6</text>
<text x="375.4" y="9.3">5</text>
<text x="483.4" y="9.4">4</text>
<text x="591.3" y="9.4">3</text>
<text x="699.3" y="9.4">2</text>
<text x="807.2" y="9.4">1</text>
<text x="31.5" y="25">NOTES: (UNLESS OTHERWISE SPECIFIED)</text>
<text x="16" y="72.9">D</text>
<text x="841.4" y="72.9">D</text>
<text x="469.6" y="110.9">3.2</text>
<text x="334.3" y="131.9">2.2</text>
<text x="485.3" y="159.7">3.1</text>
<text x="335.9" y="166.7">2.1</text>
<text x="268.6" y="174.5">1.2</text>
<text x="269.2" y="205.6">1.1</text>
<text x="16" y="212.6">C</text>
<text x="841.4" y="212.6">C</text>
<text x="491.7" y="241.9">6.2</text>
<text x="492.5" y="283.3">6.1</text>
<text x="268.9" y="289.7">5.2</text>
<text x="269" y="317.2">4.2</text>
<text x="16.2" y="352.3">B</text>
<text x="841.7" y="352.3">B</text>
<text x="269.6" y="384.3">4.1</text>
<text x="437.7" y="398.5">5.1</text>
<text x="16.2" y="492">A</text>
<text x="841.7" y="492">A</text>
<text x="709.7" y="538.2">D</text>
<text x="751.6" y="536.7">OHC0001</text>
<text x="830.2" y="538.4">-</text>
<text x="51.6" y="555.5">8</text>
<text x="159.5" y="555.5">7</text>
<text x="267.5" y="555.5">6</text>
<text x="375.4" y="555.4">5</text>
<text x="483.4" y="555.5">4</text>
<text x="591.3" y="555.5">3</text>
<text x="699.3" y="555.5">2</text>
<text x="807.2" y="555.5">1</text>
</g>
<text font-size="7.1" x="709.3" y="509.7">ASSY, SWITCH, LOCKING TOGGLES</text>
<g font-size="5.5">
<text x="387.8" y="443.1">SCALE 2:1</text>
<text x="811.4" y="525.8">COMMON</text>
</g>
<text font-size="5" x="758.4" y="496.8">https://www.OpenHornet.com</text>
<g font-size="4.3">
<text x="719.1" y="17.4">REVISION HISTORY</text>
<text x="644.5" y="24">REV</text>
<text x="696" y="24">DESCRIPTION</text>
<text x="773.6" y="24">DATE</text>
<text x="804.5" y="24">APPROVED</text>
<text x="32.4" y="35.6">1.</text>
<text x="45.4" y="35.6">MAKE FROM 6061-T6 OR EQUIVALENT MATERIAL.</text>
<text x="648.4" y="30.1">-</text>
<text x="658.1" y="30.4">INITIAL RELEASE</text>
<text x="771.2" y="30.2">4/9/2022</text>
<text x="796" y="30.4">J. STEENSEN</text>
<text x="32.7" y="45.8">2.</text>
<text x="45.7" y="45.8">FINSH: NATURAL ANODIZE.</text>
<text x="32.7" y="56">3.</text>
<text x="45.7" y="56">BREAK ALL BURRS AND SHARP EDGES TO .020 MAX.</text>
<text x="32.8" y="66.2">4.</text>
<text x="45.8" y="66.2">ALL ITEMS DEPICTED ON THIS DRAWING ARE CRITICAL TO THE FUNCTION OF THIS</text>
<text x="45.9" y="71.3">PART. ALL DIMENSIONS NOT DEPICTED ARE CONTAINED WITHIN THE FOLLOWING</text>
<text x="45.9" y="76.5">INTERMEDIATE FILES:</text>
<text x="49.4" y="81.6">-[APPLICABLE DASH]: OHC0001-[APPLICABLE DASH] - [APPLICABLE DESCRIPTION].STEP</text>
<text x="578" y="339.5">6.2</text>
<text x="595.1" y="339.5">1</text>
<text x="604.7" y="339.8">OHC0001-30</text>
<text x="658.6" y="339.8">BAT, TALL, FOR NKK SXAL SWITCH</text>
<text x="813.8" y="339.7">ALU</text>
<text x="578.3" y="346.2">6.1</text>
<text x="595.1" y="346.2">1</text>
<text x="604.7" y="346.5">S3AL</text>
<text x="658.7" y="346.5">SWITCH, TOGGLE, LOCKING, SPDT, 3-POSN, NO BAT</text>
<text x="813.5" y="346.5">N/A</text>
<text x="579.8" y="353">6</text>
<text x="595.1" y="353">1</text>
<text x="604.7" y="353.3">OHC0001-6</text>
<text x="658.9" y="353.3">ASSY, SWITCH, S3AL, TALL BAT</text>
<text x="578" y="359.7">5.2</text>
<text x="595.1" y="359.7">1</text>
<text x="813.8" y="360">ALU</text>
<text x="604.7" y="360">OHC0001-20</text>
<text x="658.6" y="360">BAT, CONICAL, FOR NKK SXAL SWITCH</text>
<text x="578.3" y="366.5">5.1</text>
<text x="595.1" y="366.5">1</text>
<text x="604.7" y="366.8">S3AL</text>
<text x="658.7" y="366.8">SWITCH, TOGGLE, LOCKING, SPDT, 3-POSN, NO BAT</text>
<text x="813.5" y="366.8">N/A</text>
<text x="579.8" y="373.2">5</text>
<text x="595.1" y="373.3">1</text>
<text x="604.7" y="373.5">OHC0001-5</text>
<text x="658.9" y="373.5">ASSY, SWITCH, S3AL, CONICAL BAT</text>
<text x="578.1" y="380">4.2</text>
<text x="595.1" y="380">1</text>
<text x="604.7" y="380.3">OHC0001-10</text>
<text x="658.6" y="380.3">BAT, ROUND, FOR NKK SXAL SWITCH</text>
<text x="813.8" y="380.2">ALU</text>
<text x="578.3" y="386.8">4.1</text>
<text x="595.1" y="386.8">1</text>
<text x="604.7" y="387.1">S3AL</text>
<text x="658.7" y="387.1">SWITCH, TOGGLE, LOCKING, SPDT, 3-POSN, NO BAT</text>
<text x="813.5" y="387.1">N/A</text>
<text x="579.8" y="393.5">4</text>
<text x="595.1" y="393.5">1</text>
<text x="604.7" y="393.8">OHC0001-4</text>
<text x="658.9" y="393.8">ASSY, SWITCH, S3AL, ROUND BAT</text>
<text x="578" y="400.3">3.2</text>
<text x="595.1" y="400.3">1</text>
<text x="604.7" y="400.6">OHC0001-30</text>
<text x="658.6" y="400.6">BAT, TALL, FOR NKK SXAL SWITCH</text>
<text x="813.8" y="400.5">ALU</text>
<text x="578.3" y="407">3.1</text>
<text x="595.1" y="407">1</text>
<text x="604.7" y="407.3">S1AL</text>
<text x="658.7" y="407.3">SWITCH, TOGGLE, LOCKING, SPST, 2-POSN, NO BAT</text>
<text x="813.5" y="407.3">N/A</text>
<text x="579.8" y="413.8">3</text>
<text x="595.1" y="413.8">1</text>
<text x="604.7" y="414.1">OHC0001-3</text>
<text x="658.9" y="414.1">ASSY, SWITCH, S1AL, TALL BAT</text>
<text x="578" y="420.5">2.2</text>
<text x="595.1" y="420.5">1</text>
<text x="604.7" y="420.8">OHC0001-20</text>
<text x="658.6" y="420.8">BAT, CONICAL, FOR NKK SXAL SWITCH</text>
<text x="813.8" y="420.8">ALU</text>
<text x="578.3" y="427.3">2.1</text>
<text x="595.1" y="427.3">1</text>
<text x="604.7" y="427.6">S1AL</text>
<text x="658.7" y="427.6">SWITCH, TOGGLE, LOCKING, SPST, 2-POSN, NO BAT</text>
<text x="813.5" y="427.6">N/A</text>
<text x="579.8" y="434">2</text>
<text x="595.1" y="434">1</text>
<text x="604.7" y="434.3">OHC0001-2</text>
<text x="658.9" y="434.3">ASSY, SWITCH, S1AL, CONICAL BAT</text>
<text x="577.8" y="440.8">1.2</text>
<text x="595.1" y="440.8">1</text>
<text x="604.7" y="441.1">OHC0001-10</text>
<text x="658.6" y="441.1">BAT, ROUND, FOR NKK SXAL SWITCH</text>
<text x="813.8" y="441">ALU</text>
<text x="578.1" y="447.5">1.1</text>
<text x="595.1" y="447.5">1</text>
<text x="604.7" y="447.8">S1AL</text>
<text x="658.7" y="447.8">SWITCH, TOGGLE, LOCKING, SPST, 2-POSN, NO BAT</text>
<text x="813.5" y="447.8">N/A</text>
<text x="579.9" y="454.3">1</text>
<text x="595.1" y="454.3">1</text>
<text x="604.7" y="454.6">OHC0001-1</text>
<text x="658.9" y="454.6">ASSY, SWITCH, S1AL, ROUND BAT</text>
<text x="575.8" y="461.5">ITEM</text>
<text x="591.7" y="461.4">QTY</text>
<text x="614.8" y="461.5">PART NUMBER</text>
<text x="720.3" y="461.5">DESCRIPTION</text>
<text x="814.5" y="461.5">MATERIAL</text>
<text x="693.3" y="468.1">PARTS LIST</text>
<text x="723.4" y="544.5">1:1</text>
<text x="809" y="544.5">1/2</text>
</g>
<g font-size="3.9">
<text x="576" y="474.6">UNLESS OTHERWISE SPECIFIED:</text>
<text x="645.3" y="474.7">UOS INCH TOLERANCES ARE:</text>
</g>
<g font-size="3.5">
<text x="643.7" y="485">.X ± .1</text>
<text x="643.7" y="480.8">DECIMALS:</text>
<text x="675.3" y="484.3">MACHINED ± .5°</text>
<text x="675.6" y="480">ANGLES:</text>
<text x="643.7" y="489.3">.XX ± .03</text>
<text x="675.3" y="488.6">LOCATING ± .5°</text>
<text x="643.7" y="493.5">.XXX ± .010</text>
<text x="675.3" y="492.8">FORMED ± 2°</text>
<text x="675.4" y="497.1">CHAMFERS ± 5°</text>
<text x="643.2" y="501.1">DRILLED HOLE DIAMETERS:</text>
<text x="708.4" y="502.7">TITLE</text>
<text x="655" y="504.4">.0135 - .125: +.004/-.001</text>
<text x="657" y="508.8">.126 - .250: +.005/-.001</text>
<text x="657" y="513.2">.251 - .500: +.006/-.001</text>
<text x="657" y="517.7">.501 - .750: +.008/-.001</text>
<text x="653.1" y="526.5">1.001 - 2.000: +.012/-.001</text>
<text x="655" y="522.1">.751 - 1.000: +.010/-.001</text>
<text x="574.6" y="532.3">DESIGNED</text>
<text x="596.7" y="531.6">J. STEENSEN</text>
<text x="625.6" y="531.6">4/9/2022</text>
<text x="708.9" y="530.9">SIZE</text>
<text x="718.9" y="530.5">DWG NO</text>
<text x="828.2" y="530.9">REV</text>
<text x="575.4" y="537.9">CHECKED</text>
<text x="596.7" y="537.9">J. STEENSEN</text>
<text x="625.6" y="537.9">4/9/2022</text>
<text x="575.4" y="544.3">DRAWN</text>
<text x="596.7" y="544.3">J. STEENSEN</text>
<text x="625.6" y="544.3">4/9/2022</text>
<text x="709.6" y="544.2">SCALE</text>
<text x="795" y="544.2">SHEET</text>
</g>
<g font-size="2.8">
<text x="573.7" y="480.9">DIMENSIONS ARE IN INCHES.</text>
<text x="573.7" y="487.7">DUAL DIMENSIONS ARE IN MILIMETERS AND</text>
<text x="573.7" y="491.1">ENCLOSED IN SQUARE BRACKETS.</text>
<text x="573.7" y="497.9">INTERPRET DRAWING IAW ASME Y14.100-2017.</text>
<text x="573.7" y="504.7">INTERPRET DIM AND TOL IAW ASME Y14.5-2009.</text>
<text x="573.7" y="511.6">REMOVE ALL BURRS AND SHARP EDGES TO .05</text>
<text x="573.7" y="514.9">MAX.</text>
<text x="573.7" y="521.8">DIMENSIONS APPLY BEFORE FINISH.</text>
</g>
</svg>
